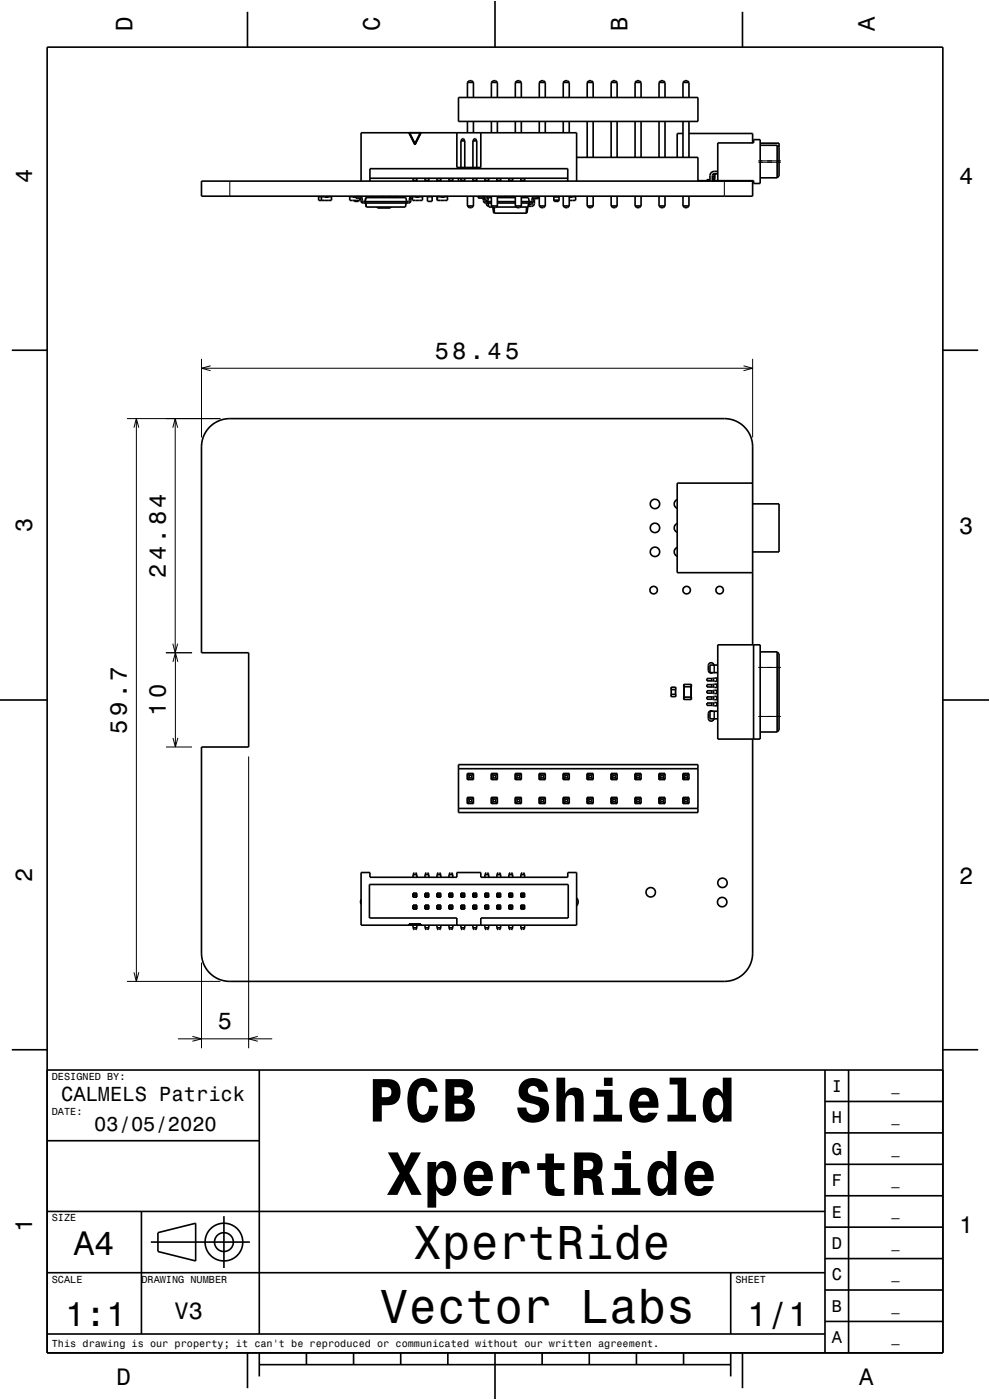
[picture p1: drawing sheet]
<svg xmlns="http://www.w3.org/2000/svg" width="210mm" height="297mm" viewBox="0 0 210 297" stroke-linecap="round" stroke-linejoin="round" font-family="sans-serif">
<g fill="none" stroke="#000" stroke-width=".21">
<path d="M48.7 38.4v3.2M151.2 37.7v.8M151.3 37.8v.5M151.5 36.7v1.9M153.7 38.4v3.2M155.3 38.3v.1M160.8 34.4h4.9M160.8 34.1h4.9M80.9 41.8h2.1M106.9 41.8h2.1M117.4 41.8h1.3M117.4 42.5h1.3"/>
<path d="M42.7 76.1v16.7M42.7 78.1h116.9M44.7 77.6l-2 .5 2 .5M157.7 77.6l1.9 .5-1.9 .5M159.6 76.1v16.7M26.9 88.8h19.8M28.4 90.7l.5-1.9 .5 1.9M28.9 88.8v119.4M36.7 90.7l.5-1.9 .5 1.9M37.2 88.8v49.7M35.2 138.5h5.5M36.7 136.5l.5 2 .5-2"/>
<path d="M37.2 138.5v20M35.2 158.5h5.5M36.7 156.5l.5 2 .5-2M36.7 140.4l.5-1.9 .5 1.9M142.4 145.7v.6M142.4 147.2v.6M142.4 146.2v1.2M143.3 145.7v2.1M145.1 145.1v.6M145.1 147.8v.6M145.1 145.5v2.6M146.6 145.5v2.6"/>
<path d="M146.6 145.1v.6M146.6 147.8v.6M151 143.8v.8M151 145.1v.8M151 146.4v.8M151 147.7v.8M151 149v.8M151.5 140.9v2M151.5 150.7v2M152.1 143.8v.8M152.1 145.1v.8M152.1 146.4v.8"/>
<path d="M152.1 147.7v.8M152.1 149v.8M160.8 141.6h4.9M160.8 152h4.9M52.7 160.5v61.9M26.9 208.2h19.8M28.4 206.3l.5 1.9 .5-1.9M40.8 219.9l1.9 .5-1.9 .5M42.7 204.2v18.2M54.7 219.9l-2 .5 2 .5M37.7 220.4h20"/>
</g>
<g fill="none" stroke="#000" stroke-width=".35">
<path d="M10 10h190v277h-190zM52.5 2.5v7.5M99.2 17.5v3.2M99.2 17.5l.3-.4h.6l.3 .4M99.2 17.5h1.2M100.4 17.5v3.2M104.2 17.5v3.2M104.2 17.5l.4-.4h.5l.4 .4M104.2 17.5h1.3M105 0v10M105.5 17.5v3.2M109.3 17.5v3.2"/>
<path d="M109.3 17.5l.4-.4h.5l.4 .4M109.3 17.5h1.3M110.6 17.5v3.2M114.4 17.5v3.2M114.4 17.5l.4-.4h.5l.4 .4M114.4 17.5h1.3M115.7 17.5v3.2M119.5 17.5v3.2M119.5 17.5l.3-.4h.6l.3 .4M119.5 17.5h1.2M120.7 17.5v3.2M124.6 17.5v3.2"/>
<path d="M124.6 17.5l.3-.4h.6l.3 .4M124.6 17.5h1.2M125.8 17.5v3.2M129.6 17.5v3.2M129.6 17.5l.4-.4h.5l.4 .4M129.6 17.5h1.3M130.9 17.5v3.2M134.7 17.5v3.2M134.7 17.5l.4-.4h.5l.4 .4M134.7 17.5h1.3M136 17.5v3.2M139.8 17.5v3.2"/>
<path d="M139.8 17.5l.4-.4h.5l.4 .4M139.8 17.5h1.3M141.1 17.5v3.2M144.9 17.5v3.2M144.9 17.5l.3-.4h.6l.3 .4M144.9 17.5h1.2M146.1 17.5v3.2M157.5 2.5v7.5M42.7 38.4h116.9v3.2h-116.9zM76.6 38.4v-10.2h45.7v10.2M78.5 38.4v-2.6h41.9v2.6M78.5 37.8h41.9"/>
<path d="M86.8 28.2l1.2 2.5 1.3-2.5M86.9 28.2l1.1 2.2 1.1-2.2M87.6 37.8v.6M87.8 38.4l-.2-.1h.8l-.1 .1M88.4 37.8v.6M90.2 37.8v.6M90.3 38.4l-.1-.1h.8l-.2 .1M91 37.8v.6M92.7 37.8v.6M92.8 38.4l-.1-.1h.8l-.1 .1M93.5 37.8v.6M95.2 37.8v.6"/>
<path d="M95.4 38.4l-.2-.1h.8l-.1 .1M96 37.8v.6M96.9 28.2v7.3h5.1v-7.3M97.3 20.7h50.8v5.1h-50.8zM97.3 37.8v.6M97.8 29.9v5.6M97.8 37.8v.6M97.8 29.9h.8M97.8 29.9l.2-.5h.3l.3 .5M97.9 38.4l-.1-.1h.8l-.2 .1M98.6 29.9v5.6M98.6 37.8v.6"/>
<path d="M99.2 25.8v2.4M100.3 29.9v5.6M100.3 37.8v.6M100.3 29.9h.8M100.3 29.9l.3-.5h.3l.2 .5M100.4 25.8v2.4M100.5 38.4l-.2-.1h.8l-.1 .1M101.1 29.9v5.6M101.1 37.8v.6M102.9 37.8v.6M103 38.4l-.1-.1h.8l-.2 .1M103.7 37.8v.6"/>
<path d="M104.2 25.8v2.4M105.4 37.8v.6M105.5 25.8v2.4M105.5 38.4l-.1-.1h.8l-.1 .1M106.2 37.8v.6M107.9 37.8v.6M108.1 38.4l-.2-.1h.8l-.1 .1M108.7 37.8v.6M109.3 25.8v2.4M110.5 37.8v.6M110.6 25.8v2.4M110.6 38.4l-.1-.1h.8l-.2 .1"/>
<path d="M111.3 37.8v.6M114.4 25.8v2.4M115.7 25.8v2.4M119.5 25.8v2.4M120.7 25.8v2.4M122.3 33.4h25.8v5M124.6 25.8v7.6M125.8 25.8v7.6M129.6 25.8v7.6M130.9 25.8v7.6M134.7 25.8v7.6M136 25.8v7.6"/>
<path d="M139.8 25.8v7.6M141.1 25.8v7.6M144.9 28.3h-1.2v5.1M144.9 25.8v7.6M146.1 28.3h13.5v2M146.1 25.8v7.6M148.1 38.3h1.9M150.6 38.1h-.6v.3M151.3 38.3h8.6v.6h1.4v-9.3h-1.4v.7h-7.6v8M151.4 36.9l-.1 .9-.2 .3M151.9 36.9l-.2 .3a.93 .93 0 0 1-.6 1.2M152.3 36.4a1.35 1.35 0 0 0-1.6 .5l-.1 1.5"/>
<path d="M152.3 36.9h-.8l-.4 .2v1.3M154.3 38.3v.1M156.3 38.3v.1M161.3 30.4h4v6.9l-.5 .4M161.3 37.7h3.5M161.3 30.8h3.5M164.8 30.8v6.9M164.8 30.8l.5 .4M68.2 41.7h.1M68.2 42.5h.1M68.2 41.7v.8M68.8 42.5h.1"/>
<path d="M69.7 42.5h.1M69.7 41.7h.1M69.7 41.7h-2.1v.8h2.7v-.8l-1.2 .1M74.8 42.5h.1M75.1 41.8l1.3-.1a.62 .62 0 0 1 .4 .9l.3 .2h9.5l.2-.1 .1-.5 .2-.4h1.2M75.1 42.5l.1 .2h.9v-.2M75.5 41.7v.3h.9l.1 .2a.62 .62 0 0 0 .6 .9h9.5l.5-.3 .1-.7 .3-.1M75.5 41.8l-1.3-.1v.8h2.1v-.5M75.7 42.5h.1M77.5 43.1l.1-1.2h8.5l.2 1.2M77.6 43.1l.1 .8h8.3l.2-.8M78.7 41.9v-.2l.7 .2"/>
<path d="M80 43.9v.2h2.9v-.2M80.1 43.9v.2M80.9 41.9v-.2h2v.2M81.4 41.7v.2M82.4 41.7v.2M82.8 43.9v.2M83.4 41.9l.5-.2h.4v.2M87.5 41.7v.8h2.1v-.8h-1.5M88.1 42.5h.1M89 42.5h.1M90.7 41.7l1 .1-.1 .9h-.9zM92.8 41.7v.8"/>
<path d="M93.4 42.5h.1M94.3 42.5h.1M94.3 41.7h-1.5l-.1 .8h2.2v-.7h-.7M99.2 41.6v2.1M99.2 43.7h1.2M99.2 43.7l.3 .4h.6l.3-.4M100.4 41.6v2.1M102.2 42l.3 .1M102.4 41.7a.63 .63 0 0 1 .5 .9l.1 .2h1.2M102.8 42.1l.4 .2v.5M103.2 43.1l.1 .5 .4 .2M103.5 42.2l-.4-.5h-1.6v.3h.9l.1 .2a.62 .62 0 0 0 .5 .9h1.2"/>
<path d="M103.6 43.3v-.2l.1 .8h.8M104.2 41.6v2.1M104.2 41.9h-.6l-.1 1.2M104.2 43.7h1.3M104.2 43.7l.4 .4h.5l.4-.4M104.8 44.1l.1 1.1M105.3 43.9h4.2M105.5 41.6v2.1M105.5 43.1h3.8M105.5 42.8h3.8M105.5 41.9h3.8M107 41.9v-.2h2v.2"/>
<path d="M107.5 41.7v.2M108.5 41.7v.2M109.3 41.6v2.1M109.3 43.7h1.3M109.3 43.7l.4 .4h.5l.4-.4M110.4 43.9h1.6M110.6 42.8h2l.2-.1 .1-.5 .2-.4 1.2-.1v.4l-.9 .1v1a.61 .61 0 0 1-.6 .6h-.8M110.6 41.6v2.1M110.6 41.9h1.5l.2 1.2M111.7 43.9l-.1 1.3M112 43.9l-.2 1.3h-7.1l-.2-1.2M112.1 43.2l.1 .6"/>
<path d="M112.2 43.1l-.2 .8M112.9 43v.3l-.1 .1h-.7M114.3 42l-1.1 .1-.1 .5-.2 .4-2.3 .1M114.4 41.6v2.1M114.4 43.7h1.3M114.4 43.7l.4 .4h.5l.4-.4M115.7 41.6v2.1M117.5 41.7h1.1v.8h-1.1zM117.5 42.5l.1 .2h.9v-.2M119.5 41.6v2.1M119.5 43.7h1.2M119.5 43.7l.3 .4h.6l.3-.4"/>
<path d="M120.7 41.6v2.1M120.7 41.8h1.4v.7h-1.4M121.5 42.5h.1M124.6 41.6v2.1M124.6 43.7h1.2M124.6 43.7l.3 .4h.6l.3-.4M125.8 41.6v2.1M129.6 41.6v2.1M129.6 43.7h1.3M129.6 43.7l.4 .4h.5l.4-.4M130.9 41.6v2.1M134.7 41.6v2.1"/>
<path d="M134.7 43.7h1.3M134.7 43.7l.4 .4h.5l.4-.4M136 41.6v2.1M139.8 41.6v2.1M139.8 43.7h1.3M139.8 43.7l.4 .4h.5l.4-.4M141.1 41.6v2.1M144.9 41.6v2.1M144.9 43.7h1.2M144.9 43.7l.3 .4h.6l.3-.4M146.1 41.6v2.1M2.5 74.3h7.5"/>
<path d="M200 74.3h7.5M143.7 106a1 1 0 0 0-.7 .9 1 1 0 0 0 .7 .9M143.7 116.1a1 1 0 0 0-.7 1 1 1 0 0 0 .7 .9M143.7 111.1a1 1 0 0 0-.7 .9 1 1 0 0 0 .7 .9M159.6 102.5h-15.9v19h15.9M159.6 106.9h5.7v10.2h-5.7M152.3 136.8h9v20h-9zM159.6 136.8v-42a6 6 0 0 0-5.9-6h-105a6 6 0 0 0-6 6v43.7h10v20h-10v43.7a6 6 0 0 0 6 6h105a6 6 0 0 0 5.9-6v-45.4M159.9 136.8v20M161.3 138.3h3.5M164.8 138.3l.5 .4v16.2l-.5 .4M164.8 138.3v17"/>
<path d="M0 148.5h10M142.4 146.3v1M143.4 146.3h-1.1v-.5h1.1v2h-1.1v-.5h1.1M145 145.2h1.7v.5h-1.7zM145 147.9h1.7v.5h-1.7zM145.1 145.7v2.2M146.6 145.7v2.2M151.2 150.9a.6 .6 0 0 0-.9 .5v1a.6 .6 0 0 0 .5 .6 .6 .6 0 0 0 .6-.5M151.3 145.8h.1M151.3 149.7h.1M151.3 144.5h.1M151.3 147.1h.1"/>
<path d="M151.3 148.4h.1M151.3 145.2h-1.3v.5l1.3 .1M151.3 149.1h-1.3v.5l1.3 .1M151.3 143.9h-1.3v.5l1.3 .1M151.3 146.5h-1.3v.5l1.3 .1M151.3 147.8h-1.3v.5l1.3 .1M151.4 145.8h.9M151.4 149.7h.9M151.4 144.5h.9M151.4 147.1h.9M151.4 148.4h.9M151.4 145.2h-.1"/>
<path d="M151.4 143.9v.6M151.4 145.2v.6M151.4 146.5v.6M151.4 147.8v.6M151.4 149.1v.6M151.4 149.1h-.1M151.4 143.9h-.1M151.4 146.5h-.1M151.4 147.8h-.1M151.4 141.1a.6 .6 0 0 0-.6-.5 .6 .6 0 0 0-.5 .6v1a.6 .6 0 0 0 .9 .5M152.3 145.1l-.9 .1M152.3 149l-.9 .1"/>
<path d="M152.3 150.9h-1.7v1.6h1.7M152.3 141.1h-1.7v1.6h1.7M152.3 143.8l-.9 .1M152.3 146.4l-.9 .1M152.3 147.7l-.9 .1M161.3 155.3h3.5M200 148.5h10M97.3 163.1h50.8M97.3 162.2h50.8v10.2h-50.8zM97.3 171.5h50.8M99.2 169.2h1.2M99.2 164.1h1.2"/>
<path d="M99.2 164.1v1.3M99.2 169.2v1.3M99.2 170.5h1.2M99.2 165.4h1.2M99.2 164.1l.3 .4M99.2 169.2l.3 .4M99.5 169.6h.6M99.5 170.1h.6M99.5 164.5h.6M99.5 165h.6M99.5 170.1l-.3 .4M99.5 165l-.3 .4"/>
<path d="M99.5 164.5v.5M99.5 169.6v.5M100.1 165l.3 .4M100.1 164.5v.5M100.1 169.6v.5M100.1 170.1l.3 .4M100.4 164.1v1.3M100.4 169.2v1.3M100.4 169.2l-.3 .4M100.4 164.1l-.3 .4M104.2 169.2h1.3M104.2 164.1h1.3"/>
<path d="M104.2 164.1v1.3M104.2 169.2v1.3M104.2 170.5h1.3M104.2 165.4h1.3M104.2 164.1l.4 .4M104.2 169.2l.4 .4M104.6 169.6h.5M104.6 170.1h.5M104.6 164.5h.5M104.6 165h.5M104.6 170.1l-.4 .4M104.6 165l-.4 .4"/>
<path d="M104.6 164.5v.5M104.6 169.6v.5M105.1 165l.4 .4M105.1 164.5v.5M105.1 169.6v.5M105.1 170.1l.4 .4M105.5 164.1v1.3M105.5 169.2v1.3M105.5 169.2l-.4 .4M105.5 164.1l-.4 .4M109.3 169.2h1.3M109.3 164.1h1.3"/>
<path d="M109.3 164.1v1.3M109.3 169.2v1.3M109.3 170.5h1.3M109.3 165.4h1.3M109.3 164.1l.4 .4M109.3 169.2l.4 .4M109.7 169.6h.5M109.7 170.1h.5M109.7 164.5h.5M109.7 165h.5M109.7 170.1l-.4 .4M109.7 165l-.4 .4"/>
<path d="M109.7 164.5v.5M109.7 169.6v.5M110.2 165l.4 .4M110.2 164.5v.5M110.2 169.6v.5M110.2 170.1l.4 .4M110.6 164.1v1.3M110.6 169.2v1.3M110.6 169.2l-.4 .4M110.6 164.1l-.4 .4M114.4 169.2h1.3M114.4 164.1h1.3"/>
<path d="M114.4 164.1v1.3M114.4 169.2v1.3M114.4 170.5h1.3M114.4 165.4h1.3M114.4 164.1l.4 .4M114.4 169.2l.4 .4M114.8 169.6h.5M114.8 170.1h.5M114.8 164.5h.5M114.8 165h.5M114.8 170.1l-.4 .4M114.8 165l-.4 .4"/>
<path d="M114.8 164.5v.5M114.8 169.6v.5M115.3 165l.4 .4M115.3 164.5v.5M115.3 169.6v.5M115.3 170.1l.4 .4M115.7 164.1v1.3M115.7 169.2v1.3M115.7 169.2l-.4 .4M115.7 164.1l-.4 .4M119.5 169.2h1.2M119.5 164.1h1.2"/>
<path d="M119.5 164.1v1.3M119.5 169.2v1.3M119.5 170.5h1.2M119.5 165.4h1.2M119.5 164.1l.3 .4M119.5 169.2l.3 .4M119.8 169.6h.6M119.8 170.1h.6M119.8 164.5h.6M119.8 165h.6M119.8 170.1l-.3 .4M119.8 165l-.3 .4"/>
<path d="M119.8 164.5v.5M119.8 169.6v.5M120.4 165l.3 .4M120.4 164.5v.5M120.4 169.6v.5M120.4 170.1l.3 .4M120.7 164.1v1.3M120.7 169.2v1.3M120.7 169.2l-.3 .4M120.7 164.1l-.3 .4M124.6 169.2h1.2M124.6 164.1h1.2"/>
<path d="M124.6 164.1v1.3M124.6 169.2v1.3M124.6 170.5h1.2M124.6 165.4h1.2M124.6 164.1l.3 .4M124.6 169.2l.3 .4M124.9 169.6h.6M124.9 170.1h.6M124.9 164.5h.6M124.9 165h.6M124.9 170.1l-.3 .4M124.9 165l-.3 .4"/>
<path d="M124.9 164.5v.5M124.9 169.6v.5M125.5 165l.3 .4M125.5 164.5v.5M125.5 169.6v.5M125.5 170.1l.3 .4M125.8 164.1v1.3M125.8 169.2v1.3M125.8 169.2l-.3 .4M125.8 164.1l-.3 .4M129.6 169.2h1.3M129.6 164.1h1.3"/>
<path d="M129.6 164.1v1.3M129.6 169.2v1.3M129.6 170.5h1.3M129.6 165.4h1.3M129.6 164.1l.4 .4M129.6 169.2l.4 .4M130 169.6h.5M130 170.1h.5M130 164.5h.5M130 165h.5M130 170.1l-.4 .4M130 165l-.4 .4"/>
<path d="M130 164.5v.5M130 169.6v.5M130.5 165l.4 .4M130.5 164.5v.5M130.5 169.6v.5M130.5 170.1l.4 .4M130.9 164.1v1.3M130.9 169.2v1.3M130.9 169.2l-.4 .4M130.9 164.1l-.4 .4M134.7 169.2h1.3M134.7 164.1h1.3"/>
<path d="M134.7 164.1v1.3M134.7 169.2v1.3M134.7 170.5h1.3M134.7 165.4h1.3M134.7 164.1l.4 .4M134.7 169.2l.4 .4M135.1 169.6h.5M135.1 170.1h.5M135.1 164.5h.5M135.1 165h.5M135.1 170.1l-.4 .4M135.1 165l-.4 .4"/>
<path d="M135.1 164.5v.5M135.1 169.6v.5M135.6 165l.4 .4M135.6 164.5v.5M135.6 169.6v.5M135.6 170.1l.4 .4M136 164.1v1.3M136 169.2v1.3M136 169.2l-.4 .4M136 164.1l-.4 .4M139.8 169.2h1.3M139.8 164.1h1.3"/>
<path d="M139.8 164.1v1.3M139.8 169.2v1.3M139.8 164.1l.4 .4M139.8 170.5h1.3M139.8 165.4h1.3M139.8 169.2l.4 .4M140.2 169.6h.5M140.2 170.1h.5M140.2 170.1l-.4 .4M140.2 164.5h.5M140.2 165h.5M140.2 165l-.4 .4"/>
<path d="M140.2 164.5v.5M140.2 169.6v.5M140.7 165l.4 .4M140.7 164.5v.5M140.7 169.6v.5M140.7 170.1l.4 .4M141.1 169.2l-.4 .4M141.1 164.1v1.3M141.1 169.2v1.3M141.1 164.1l-.4 .4M144.9 164.1v1.3M144.9 169.2v1.3"/>
<path d="M144.9 169.2h1.2M144.9 164.1h1.2M144.9 169.2l.3 .4M144.9 170.5h1.2M144.9 164.1l.3 .4M144.9 165.4h1.2M145.2 169.6h.6M145.2 164.5v.5M145.2 169.6v.5M145.2 170.1h.6M145.2 170.1l-.3 .4M145.2 165l-.3 .4"/>
<path d="M145.2 164.5h.6M145.2 165h.6M145.8 164.5v.5M145.8 169.6v.5M145.8 170.1l.3 .4M145.8 165l.3 .4M146.1 169.2l-.3 .4M146.1 164.1v1.3M146.1 169.2v1.3M146.1 164.1l-.3 .4M76.6 190.8l-.1 .5 .1 .5M76.6 185.1h1.9v1h18.4v-1h5.1v1h18.4v-1h1.9v11.2h-45.7z"/>
<path d="M86.8 196.3v-.3h2.5v.3M86.9 196.3v-.2h2.2v.2M87.6 185.6v.5M87.6 189.5v.8M87.6 192.1v.8M87.6 196.3v.5M87.6 192.1h.8M87.6 189.5h.8M87.6 189.5l.3 .3M87.6 192.9h.8M87.6 190.3h.8M87.6 196.8h.8"/>
<path d="M87.6 185.6h.8M87.6 196.8l.3 .5M87.6 192.1l.3 .2M87.9 189.8h.3M87.9 190.1l-.3 .2M87.9 192.6l-.3 .3M87.9 189.8v.3M87.9 192.3v.3M87.9 190.1h.3M87.9 185.1l-.3 .5M87.9 192.6h.3M87.9 192.3h.3"/>
<path d="M88 196.1v.2M88.2 190.1l.2 .2M88.2 189.8v.3M88.2 192.3v.3M88.2 185.1l.2 .5M88.2 192.6l.2 .3M88.4 189.5l-.2 .3M88.4 185.6v.5M88.4 189.5v.8M88.4 192.1v.8M88.4 196.3v.5M88.4 192.1l-.2 .2"/>
<path d="M88.4 196.8l-.2 .5M90.2 192.1h.8M90.2 189.5h.8M90.2 185.6v.5M90.2 189.5v.8M90.2 192.1v.8M90.2 196.3v.5M90.2 192.1l.2 .2M90.2 189.5l.2 .3M90.2 192.9h.8M90.2 190.3h.8M90.2 196.8h.8"/>
<path d="M90.2 185.6h.8M90.2 196.8l.2 .5M90.4 189.8h.3M90.4 190.1l-.2 .2M90.4 192.6l-.2 .3M90.4 190.1h.3M90.4 189.8v.3M90.4 192.3v.3M90.4 185.1l-.2 .5M90.4 192.6h.3M90.4 192.3h.3M90.7 192.6l.3 .3"/>
<path d="M90.7 190.1l.3 .2M90.7 189.8v.3M90.7 192.3v.3M90.7 185.1l.3 .5M91 189.5l-.3 .3M91 185.6v.5M91 189.5v.8M91 192.1v.8M91 196.3v.5M91 196.8l-.3 .5M91 192.1l-.3 .2M92.7 192.1h.8"/>
<path d="M92.7 189.5h.8M92.7 185.6v.5M92.7 189.5v.8M92.7 192.1v.8M92.7 196.3v.5M92.7 192.1l.2 .2M92.7 189.5l.2 .3M92.7 192.9h.8M92.7 190.3h.8M92.7 196.8h.8M92.7 185.6h.8M92.7 196.8l.2 .5"/>
<path d="M92.9 189.8h.4M92.9 190.1l-.2 .2M92.9 192.6l-.2 .3M92.9 190.1h.4M92.9 189.8v.3M92.9 192.3v.3M92.9 185.1l-.2 .5M92.9 192.6h.4M92.9 192.3h.4M93.3 192.6l.2 .3M93.3 190.1l.2 .2M93.3 189.8v.3"/>
<path d="M93.3 192.3v.3M93.3 185.1l.2 .5M93.5 189.5l-.2 .3M93.5 185.6v.5M93.5 189.5v.8M93.5 192.1v.8M93.5 196.3v.5M93.5 192.1l-.2 .2M93.5 196.8l-.2 .5M95.2 192.1h.8M95.2 189.5h.8M95.2 185.6v.5"/>
<path d="M95.2 189.5v.8M95.2 192.1v.8M95.2 196.3v.5M95.2 192.1l.3 .2M95.2 189.5l.3 .3M95.2 192.9h.8M95.2 190.3h.8M95.2 196.8h.8M95.2 185.6h.8M95.2 196.8l.3 .5M95.5 189.8h.3M95.5 190.1l-.3 .2"/>
<path d="M95.5 192.6l-.3 .3M95.5 190.1h.3M95.5 189.8v.3M95.5 192.3v.3M95.5 185.1l-.3 .5M95.5 192.6h.3M95.5 192.3h.3M95.8 192.6l.2 .3M95.8 190.1l.2 .2M95.8 189.8v.3M95.8 192.3v.3M95.8 185.1l.2 .5"/>
<path d="M96 189.5l-.2 .3M96 185.6v.5M96 189.5v.8M96 192.1v.8M96 196.3v.5M96 192.1l-.2 .2M96 196.8l-.2 .5M96.9 196.3v-1.6h-18.5v-7.1h42.1v7.1h-18.5v1.6M97.8 192.1h.8M97.8 189.5h.8M97.8 189.5v.8M97.8 192.1v.8"/>
<path d="M97.8 196.3v.5M97.8 192.1l.2 .2M97.8 189.5l.2 .3M97.8 192.9h.8M97.8 190.3h.8M97.8 196.8h.8M97.8 196.8l.2 .5M98 189.8h.3M98 190.1l-.2 .2M98 192.6l-.2 .3M98 190.1h.3M98 189.8v.3"/>
<path d="M98 192.3v.3M98 192.6h.3M98 192.3h.3M98.3 190.1l.3 .2M98.3 189.8v.3M98.3 192.3v.3M98.3 192.6l.3 .3M98.6 189.5l-.3 .3M98.6 189.5v.8M98.6 192.1v.8M98.6 196.3v.5M98.6 192.1l-.3 .2"/>
<path d="M98.6 196.8l-.3 .5M100.3 192.1h.8M100.3 189.5h.8M100.3 189.5v.8M100.3 192.1v.8M100.3 196.3v.5M100.3 192.1l.3 .2M100.3 189.5l.3 .3M100.3 192.9h.8M100.3 190.3h.8M100.3 196.8h.8M100.3 196.8l.3 .5"/>
<path d="M100.6 189.8h.3M100.6 190.1l-.3 .2M100.6 192.6l-.3 .3M100.6 190.1h.3M100.6 189.8v.3M100.6 192.3v.3M100.6 192.6h.3M100.6 192.3h.3M100.9 192.6l.2 .3M100.9 190.1l.2 .2M100.9 189.8v.3M100.9 192.3v.3"/>
<path d="M101.1 189.5l-.2 .3M101.1 189.5v.8M101.1 192.1v.8M101.1 196.3v.5M101.1 192.1l-.2 .2M101.1 196.8l-.2 .5M102.9 192.1h.8M102.9 189.5h.8M102.9 185.6v.5M102.9 189.5v.8M102.9 192.1v.8M102.9 196.3v.5"/>
<path d="M102.9 192.1l.2 .2M102.9 189.5l.2 .3M102.9 192.9h.8M102.9 190.3h.8M102.9 196.8h.8M102.9 185.6h.8M102.9 196.8l.2 .5M103.1 189.8h.3M103.1 190.1l-.2 .2M103.1 192.6l-.2 .3M103.1 190.1h.3M103.1 189.8v.3"/>
<path d="M103.1 192.3v.3M103.1 185.1l-.2 .5M103.1 192.6h.3M103.1 192.3h.3M103.4 192.6l.3 .3M103.4 190.1l.3 .2M103.4 189.8v.3M103.4 192.3v.3M103.4 185.1l.3 .5M103.7 189.5l-.3 .3M103.7 185.6v.5M103.7 189.5v.8"/>
<path d="M103.7 192.1v.8M103.7 196.3v.5M103.7 192.1l-.3 .2M103.7 196.8l-.3 .5M105.4 192.1h.8M105.4 189.5h.8M105.4 185.6v.5M105.4 189.5v.8M105.4 192.1v.8M105.4 196.3v.5M105.4 192.1l.2 .2M105.4 189.5l.2 .3"/>
<path d="M105.4 192.9h.8M105.4 190.3h.8M105.4 196.8h.8M105.4 185.6h.8M105.4 196.8l.2 .5M105.6 189.8h.4M105.6 190.1l-.2 .2M105.6 192.6l-.2 .3M105.6 190.1h.4M105.6 189.8v.3M105.6 192.3v.3M105.6 185.1l-.2 .5"/>
<path d="M105.6 192.6h.4M105.6 192.3h.4M106 192.6l.2 .3M106 190.1l.2 .2M106 189.8v.3M106 192.3v.3M106 185.1l.2 .5M106.2 189.5l-.2 .3M106.2 185.6v.5M106.2 189.5v.8M106.2 192.1v.8M106.2 196.3v.5"/>
<path d="M106.2 192.1l-.2 .2M106.2 196.8l-.2 .5M107.9 192.1h.8M107.9 189.5h.8M107.9 185.6v.5M107.9 189.5v.8M107.9 192.1v.8M107.9 196.3v.5M107.9 192.1l.3 .2M107.9 189.5l.3 .3M107.9 192.9h.8M107.9 190.3h.8"/>
<path d="M107.9 196.8h.8M107.9 185.6h.8M107.9 196.8l.3 .5M108.2 189.8h.3M108.2 190.1l-.3 .2M108.2 192.6l-.3 .3M108.2 190.1h.3M108.2 189.8v.3M108.2 192.3v.3M108.2 185.1l-.3 .5M108.2 192.6h.3M108.2 192.3h.3"/>
<path d="M108.5 192.6l.2 .3M108.5 190.1l.2 .2M108.5 189.8v.3M108.5 192.3v.3M108.5 185.1l.2 .5M108.7 189.5l-.2 .3M108.7 185.6v.5M108.7 189.5v.8M108.7 192.1v.8M108.7 196.3v.5M108.7 192.1l-.2 .2M108.7 196.8l-.2 .5"/>
<path d="M110.5 192.1h.8M110.5 189.5h.8M110.5 185.6v.5M110.5 189.5v.8M110.5 192.1v.8M110.5 196.3v.5M110.5 192.1l.2 .2M110.5 189.5l.2 .3M110.5 192.9h.8M110.5 190.3h.8M110.5 196.8h.8M110.5 185.6h.8"/>
<path d="M110.5 196.8l.2 .5M110.7 189.8h.3M110.7 190.1l-.2 .2M110.7 190.1h.3M110.7 189.8v.3M110.7 192.3v.3M110.7 185.1l-.2 .5M110.7 192.6h.3M110.7 192.6l-.2 .3M110.7 192.3h.3M111 192.6l.3 .3M111 189.8v.3"/>
<path d="M111 192.3v.3M111 190.1l.3 .2M111 185.1l.3 .5M111.3 189.5l-.3 .3M111.3 185.6v.5M111.3 189.5v.8M111.3 192.1v.8M111.3 196.3v.5M111.3 196.8l-.3 .5M111.3 192.1l-.3 .2M122.3 190.5a1.19 1.19 0 0 1 0 1.7M2.5 222.7h7.5"/>
<path d="M10 227h190M55 227v56M175 233.7h25M175 227v60M180 227v60M200 222.7h7.5M10 257h165M10 242h45M30 257v26M47.5 258v11M175 253.7h25M175 247h25"/>
<path d="M175 240.3h25M10 270h165M32 263.5h21M33.5 261.5l8-2v8l-8-2zM155 270v13M175 273.7h25M175 267h25M175 260.3h25M10 283h165M52.5 287v7.5M55 289.5h100M55 287v5"/>
<path d="M65 287v2.5M75 287v2.5M85 287v2.5M95 287v2.5M105 287v10M115 287v2.5M125 287v2.5M135 287v2.5M145 287v2.5M155 287v5M157.5 287v7.5M175 280.3h25"/>
<circle cx="138.9" cy="117.1" r="1"/>
<circle cx="138.9" cy="106.9" r="1"/>
<circle cx="138.9" cy="112" r="1"/>
<circle cx="138.7" cy="125.2" r=".8"/>
<circle cx="145.7" cy="125.2" r=".8"/>
<circle cx="152.6" cy="125.2" r=".8"/>
<circle cx="138" cy="189.3" r="1"/>
<circle cx="153.2" cy="191.4" r="1"/>
<circle cx="153.3" cy="187.3" r="1"/>
<circle cx="47.5" cy="263.5" r="2"/>
<circle cx="47.5" cy="263.5" r="4"/>
</g>
<path d="M0 0h210v297h-210" fill="none" stroke="#fff" stroke-width=".21"/>
<g font-size="13">
<text x="78" y="237.9">PCB Shield</text>
<text x="81.9" y="253.5">XpertRide</text>
</g>
<g font-size="10.1">
<text x="87.7" y="267.2">XpertRide</text>
<text x="80.6" y="280.7">Vector Labs</text>
</g>
<g font-size="7.2">
<text x="15.7" y="266.3">A4</text>
<text x="13.8" y="281.3">1:1</text>
<text x="158.5" y="281.3">1/1</text>
</g>
<g font-size="5">
<text x="28.1" y="6.5" transform="rotate(-90 28.1 6.5)">D</text>
<text x="80.6" y="6.5" transform="rotate(-90 80.6 6.5)">C</text>
<text x="133.1" y="6.5" transform="rotate(-90 133.1 6.5)">B</text>
<text x="185.6" y="6.5" transform="rotate(-90 185.6 6.5)">A</text>
<text x="6.8" y="38.7" transform="rotate(-90 6.8 38.7)">4</text>
<text x="203.5" y="39">4</text>
<text x="92.2" y="76.1">58.45</text>
<text x="6.8" y="112.9" transform="rotate(-90 6.8 112.9)">3</text>
<text x="203.5" y="113.2">3</text>
<text x="35.2" y="122.6" transform="rotate(-90 35.2 122.6)">24.84</text>
<text x="26.9" y="155.6" transform="rotate(-90 26.9 155.6)">59.7</text>
<text x="35.2" y="151.9" transform="rotate(-90 35.2 151.9)">10</text>
<text x="6.8" y="187.1" transform="rotate(-90 6.8 187.1)">2</text>
<text x="203.5" y="187.4">2</text>
<text x="46.2" y="218.4">5</text>
<text x="6.8" y="261.3" transform="rotate(-90 6.8 261.3)">1</text>
<text x="203.5" y="261.6">1</text>
<text x="37" y="279.9">V3</text>
<text x="24.7" y="293.8">D</text>
<text x="182.2" y="293.8">A</text>
</g>
<g font-size="4.3">
<text x="13" y="233.5">CALMELS Patrick</text>
<text x="20" y="240">03/05/2020</text>
</g>
<g font-size="3.6">
<text x="176.4" y="231.6">I</text>
<text x="176.4" y="238.3">H</text>
<text x="176.4" y="245">G</text>
<text x="176.4" y="251.6">F</text>
<text x="176.4" y="258.3">E</text>
<text x="176.4" y="265">D</text>
<text x="176.4" y="271.6">C</text>
<text x="176.4" y="278.3">B</text>
<text x="176.4" y="285">A</text>
</g>
<g font-size="2.9">
<text x="189.1" y="231.4">_</text>
<text x="189.1" y="238">_</text>
<text x="189.1" y="244.7">_</text>
<text x="189.1" y="251.4">_</text>
<text x="189.1" y="258">_</text>
<text x="189.1" y="264.7">_</text>
<text x="189.1" y="271.4">_</text>
<text x="189.1" y="278">_</text>
<text x="189.1" y="284.7">_</text>
</g>
<g font-size="2.2">
<text x="11" y="229.1">DESIGNED BY:</text>
<text x="11" y="236.6">DATE:</text>
<text x="11" y="259.1">SIZE</text>
<text x="11" y="272.1">SCALE</text>
<text x="30" y="272.1">DRAWING NUMBER</text>
<text x="156" y="272.1">SHEET</text>
<text x="11" y="285.8">This drawing is our property; it can't be reproduced or communicated without our written agreement.</text>
</g>
</svg>
